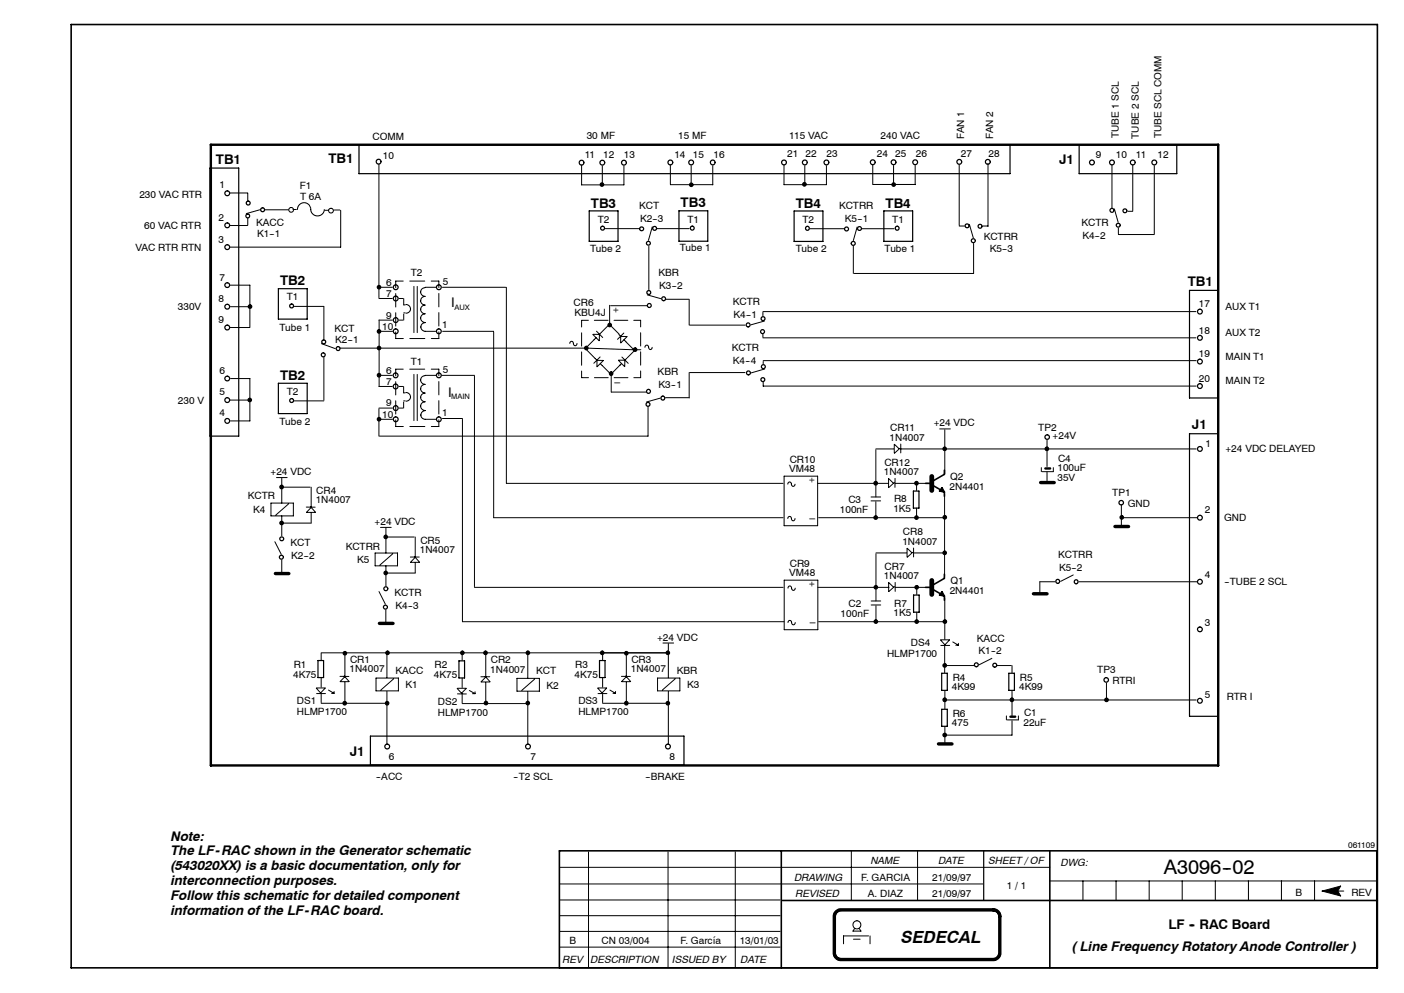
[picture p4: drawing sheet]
<svg xmlns="http://www.w3.org/2000/svg" width="297mm" height="210mm" viewBox="0 0 297 210" stroke-linecap="round" stroke-linejoin="round" font-family="sans-serif">
<path d="M44.6 30.6h213.1v131.3h-213.1z" fill="none" stroke="#000" stroke-width=".51"/>
<path d="M58.9 61h6.1v6.5h-6.1zM208.1 180v10.4" fill="none" stroke="#000" stroke-width=".25"/>
<g fill="none" stroke="#000" stroke-width=".21">
<path d="M180.1 179.9v10.4M118.3 186.9h89.7M118.3 183.4h103.8M118.3 190.3h46.7M118.3 193.6h46.7M118.3 197h46.7M124.5 180.1v24.4M141.3 180.1v24.4M155.6 180.1v24.4M181.3 195.6l.8 1.3h-1.6zM194.1 180v10.4M222.1 186.3h69.3"/>
<path d="M229.1 186.3v4.1M236.1 186.3v4.1M243.1 186.3v4.1M250.1 186.3v4.1M257.1 186.3v4.1M264.1 186.3v4.1M271.1 186.3v4.1M278.1 186.3v4.1M279.7 188.4h4.6M279.7 188.4l3.9-1-.6 1 .6 1.1zM118.3 200.3h46.7"/>
</g>
<path d="M279.7 188.4l3.9-1-.6 1 .6 1.1z" fill-rule="evenodd" fill="#000"/>
<path d="M15.1 5.2h276.3v199.5h-276.3zM165.3 180v24.7M165.5 190.4h125.9M222.1 180v24.7M118.3 204.7v-24.8h173v24.8" fill="none" stroke="#000" stroke-width=".34"/>
<path d="M177 192.7l.8-.3h32.7l.7 .5 .3 .7v8.4l-.5 .6-.7 .3h-32.7l-.8-.5-.3-.7v-8.1z" fill="none" stroke="#000" stroke-width=".72"/>
<circle cx="181.3" cy="195.6" r=".84" fill="#fff"/>
<g fill="none" stroke="#000" stroke-width=".21">
<path d="M123 70.4v2.8M123 74.4v2.8M123 78.5v1.4h1.5M124 73.9l2.2 2.2M124.2 73.6l9.7 .4M124.5 67.7h-1.5v1.5M125.5 70.8l1.3 1.3M125.5 70.7h1.3v1.3M125.7 67.7h3M125.8 79.9h2.9M126.1 71.4l-2.2 2.2M126.2 70l1.3 1.4"/>
<path d="M126.4 77.5l1.2-1.3h-1.3v1.4M127 75.5l-1.4 1.3M127 76.9l2.3 2.2M127.2 70.3l-.3 .4M128.8 68.7l-1.5 1.6M128.9 68.6l2.1 2.1M129 64.6v3.9M129.3 79.4v3.5M129.9 67.7h2.9M129.9 79.9h2.9M130.8 76.2h1.4v1.3M130.9 76.2l1.3 1.3"/>
<path d="M130.9 70.8l.4 .3M131.2 77.2l-1.8 1.8M131.5 76.9l-.4 .4M131.6 75.5l1.3 1.3M132 70.4l-1.4 1.4M132 71.8l.4 .5M132.5 72.3l1.8 1.9M132.6 75.8l-.3 .3M132.6 71.2l-1.3-.1v1.4M132.7 71.2l-1.3 1.3M134.1 67.7h1.4v1.4M134.3 74.1l-1.6 1.6"/>
<path d="M135.5 78.4v1.5h-1.4M135.5 70.4v2.8M135.5 74.4v2.8M180.6 198.6h1.4M183.8 197.9h-5.3v1.7M184.1 197.9v1.7"/>
<circle cx="181.3" cy="195.6" r=".85"/>
</g>
<path d="M44.4 35.5h6.1v56.7h-6.1zM76 30.6h137.7v6.1h-137.7zM199.2 142.4h1.2v3.6h-1.2z" fill="none" stroke="#000" stroke-width=".25"/>
<path d="M136.1 72.9h2.3v1.1h-2.3z" fill="#fff"/>
<path d="M136.4 73.4l.4-.4 .4 .3a.49 .49 0 0 0 .5 .6l.3-.5" fill="none" stroke="#000" stroke-width=".21"/>
<path d="M120.2 72.1h2.3v1h-2.3z" fill="#fff"/>
<path d="M48 40.8h4.3M48.2 47.7h4.1M52.4 40.8v1.8M52.4 46.1v1.5M55 44.4l-2.9 .8M56 44.4h5M120.6 72.6l.3-.4 .3 .1 .1 .3a.39 .39 0 0 0 .4 .5 .39 .39 0 0 0 .4-.5" fill="none" stroke="#000" stroke-width=".21"/>
<g fill="none" stroke="#000" stroke-width=".25">
<circle cx="52.4" cy="45.7" r=".41"/>
<circle cx="52.5" cy="42.9" r=".42"/>
<circle cx="55.6" cy="44.4" r=".42"/>
</g>
<path d="M61.5 42.8h8.5v3h-8.5z" fill="#fff"/>
<g fill="none" stroke="#000" stroke-width=".21">
<path d="M62 44.3h.7M62.9 44.3l.2-.7 .6-.6 .8-.1 .6 .2a1.69 1.69 0 0 1 .7 1.6l.6 .7 .9 .3 .9-.5 .4-.9M68.8 44.5h.7"/>
<circle cx="61.6" cy="44.4" r=".5"/>
<circle cx="70" cy="44.6" r=".5"/>
</g>
<circle cx="48.1" cy="60.3" r=".5" fill="#fff"/>
<circle cx="48.1" cy="60.3" r=".5" fill="none" stroke="#000" stroke-width=".25"/>
<circle cx="48.1" cy="64.9" r=".51" fill="#fff"/>
<circle cx="48.1" cy="64.9" r=".51" fill="none" stroke="#000" stroke-width=".25"/>
<circle cx="48.1" cy="69.3" r=".51" fill="#fff"/>
<circle cx="48.1" cy="69.3" r=".51" fill="none" stroke="#000" stroke-width=".25"/>
<circle cx="48.1" cy="80" r=".5" fill="#fff"/>
<circle cx="48.1" cy="80" r=".5" fill="none" stroke="#000" stroke-width=".25"/>
<circle cx="48.1" cy="84.6" r=".51" fill="#fff"/>
<circle cx="48.1" cy="84.6" r=".51" fill="none" stroke="#000" stroke-width=".25"/>
<circle cx="48.1" cy="89" r=".51" fill="#fff"/>
<g fill="none" stroke="#000" stroke-width=".25">
<path d="M135.3 48.4l.2-.3 .3-.1 .3 .2 .1 .3-.2 .2-.3 .1-.4-.4M138.1 48.3l.1-.3 .4-.1 .3 .2v.3l-.2 .3h-.3l-.3-.4M52.9 64.5l-.4 .3 .3 .4 .3-.1 .2-.3-.4-.3M68.4 74.6l-.4 .4v.3l.3 .2 .3-.1 .2-.3-.1-.3-.3-.2M68.5 71.9l-.4 .3v.3l.3 .2h.3l.2-.3-.1-.4-.3-.1M71.5 73.3l-.4 .3 .1 .3 .2 .2 .4-.1 .1-.2-.1-.4-.2-.1M124 73.2l-.3 .3 .3 .5 .4-.3-.1-.3-.2-.2M129.3 78.6l-.4 .3 .3 .5 .3-.1 .2-.4-.4-.3M140.4 63.6l-.3-.2-.1-.3 .2-.3h.3l.3 .2v.2l-.4 .4M161.5 78l-.4-.4 .1-.3 .2-.2 .3 .1 .2 .2-.1 .4-.3 .2M137.1 85.1l-.4 .3v.3l.3 .2h.3l.2-.3-.1-.4-.3-.1M137.2 82.3l-.4 .4 .1 .3 .2 .2 .3-.1 .2-.3-.1-.3-.3-.2"/>
<path d="M140.2 83.8l-.4 .3 .1 .3 .3 .2h.2l.2-.3-.1-.4-.2-.1M161.4 80.7l-.3-.1-.1-.4 .2-.3h.3l.3 .2v.2l-.4 .4"/>
<circle cx="137.2" cy="51.4" r=".41"/>
<circle cx="80.2" cy="73.6" r=".36"/>
<circle cx="129" cy="68.7" r=".36"/>
<circle cx="134.4" cy="73.9" r=".36"/>
<circle cx="137.3" cy="61.9" r=".42"/>
<circle cx="137.4" cy="64.6" r=".42"/>
<circle cx="158.3" cy="78.9" r=".42"/>
<circle cx="48.1" cy="89" r=".51"/>
<circle cx="52.8" cy="84.6" r=".36"/>
</g>
<g fill="none" stroke="#000" stroke-width=".21">
<path d="M137.3 52.1v9.2M138 48l-.8 2.8M48.6 69.3h4.1M48.8 60.3h4.1M48.8 64.9h4.1M52.9 60.3v9M68 72.7l2.9 1M71.9 73.6h51.8M80.2 67.7v14M129.2 64.6h7.7M134.1 74h1.5M137 62.4l2.8 .8"/>
<path d="M140.8 63.3h5M161.5 76.3h91.6M161.5 76.5v.4M161.8 78l-2.9 .8M48.6 84.6h4.5M48.8 80.1h4.1M48.8 89h4.1M52.9 80.1v8.9M129.4 82.9h7.4M139.6 84.2l-2.8 .8M140.8 84.1h5M161.5 80.8v.8h91.6"/>
</g>
<g fill="#000">
<circle cx="52.9" cy="64.8" r=".37"/>
<circle cx="80.2" cy="73.6" r=".36"/>
<circle cx="124" cy="73.6" r=".36"/>
<circle cx="129" cy="68.7" r=".36"/>
<circle cx="129.3" cy="79" r=".37"/>
<circle cx="134.4" cy="73.9" r=".37"/>
<circle cx="52.8" cy="84.6" r=".36"/>
</g>
<circle cx="132" cy="34.4" r=".51" fill="#fff"/>
<path d="M132.5 34.4l-.1-.3-.3-.2-.4 .1-.2 .3 .1 .4 .3 .2 .4-.1 .2-.4" fill="none" stroke="#000" stroke-width=".25"/>
<circle cx="127.4" cy="34.4" r=".51" fill="#fff"/>
<path d="M127.9 34.4l-.1-.3-.3-.2-.4 .1-.2 .3 .1 .4 .3 .2 .4-.1 .2-.4" fill="none" stroke="#000" stroke-width=".25"/>
<circle cx="123" cy="34.4" r=".5" fill="#fff"/>
<g fill="none" stroke="#000" stroke-width=".25">
<path d="M123.5 34.4v-.3l-.4-.2-.3 .1-.3 .3 .1 .4 .3 .2 .4-.1 .2-.4"/>
<circle cx="127.3" cy="39" r=".36"/>
</g>
<path d="M123 34.9v4.2h9v-4M127.4 35.1v4" fill="none" stroke="#000" stroke-width=".21"/>
<circle cx="127.3" cy="39" r=".36" fill="#000"/>
<circle cx="150.8" cy="34.4" r=".5" fill="#fff"/>
<circle cx="150.8" cy="34.3" r=".51" fill="none" stroke="#000" stroke-width=".25"/>
<circle cx="146.2" cy="34.4" r=".51" fill="#fff"/>
<circle cx="146.2" cy="34.4" r=".51" fill="none" stroke="#000" stroke-width=".25"/>
<circle cx="141.8" cy="34.4" r=".51" fill="#fff"/>
<g fill="none" stroke="#000" stroke-width=".25">
<circle cx="141.8" cy="34.4" r=".51"/>
<circle cx="146.2" cy="39.1" r=".36"/>
</g>
<path d="M141.8 34.9v4M141.8 39.1h9M146.2 35v3.8M150.8 35v4.1" fill="none" stroke="#000" stroke-width=".21"/>
<circle cx="146.2" cy="39.1" r=".36" fill="#000"/>
<circle cx="48.1" cy="47.6" r=".51" fill="#fff"/>
<circle cx="48.1" cy="47.6" r=".51" fill="none" stroke="#000" stroke-width=".25"/>
<circle cx="48.1" cy="40.9" r=".51" fill="#fff"/>
<circle cx="48.1" cy="40.9" r=".51" fill="none" stroke="#000" stroke-width=".25"/>
<circle cx="48.1" cy="52.3" r=".51" fill="#fff"/>
<circle cx="48.1" cy="52.3" r=".51" fill="none" stroke="#000" stroke-width=".25"/>
<path d="M80.2 34.7v28.2M70.7 44.4h1.2M72.1 44.5v7.8h-23.4M80.2 86.5v5.7M137.1 86v6.2h-56.8" fill="none" stroke="#000" stroke-width=".21"/>
<circle cx="80.1" cy="34.2" r=".51" fill="#fff"/>
<path d="M80.6 34.2l-.1-.3-.3-.2-.4 .1-.2 .3 .1 .3 .3 .3 .4-.1 .2-.4" fill="none" stroke="#000" stroke-width=".25"/>
<g fill="none" stroke="#000" stroke-width=".21">
<path d="M87.6 79.2v9.7M88.3 79.2v9.7M89.9 79.4l-.7 .4-.2 .6M90 79.4h2.3M85.4 84.8h.3M85.4 83.1h.3M85.9 83l.8 .4 .1 .6M86.9 83.9l-.2 .6-.8 .3M89 85.8l.2 .6 .7 .4M89 84l.2 .6 .7 .4M89 82.1l.2 .6 .7 .4M89 80.3l.2 .6 .7 .4"/>
<path d="M89 87.7l.2 .6 .5 .3 2.5 .1M89.9 85l-.7 .3-.2 .6M89.9 83.1l-.7 .4-.2 .6M89.9 81.3l-.7 .3-.2 .6M90 86.8l-.8 .4-.1 .6"/>
</g>
<circle cx="92.8" cy="79.4" r=".51" fill="#fff"/>
<path d="M92.8 78.9l-.3 .1-.2 .3 .1 .3 .4 .3 .4-.1 .1-.3-.1-.4-.3-.2" fill="none" stroke="#000" stroke-width=".25"/>
<circle cx="83.7" cy="79.4" r=".51" fill="#fff"/>
<path d="M83.7 78.9l-.3 .1-.2 .3 .1 .3 .3 .3 .4-.1 .2-.3-.1-.4-.4-.2" fill="none" stroke="#000" stroke-width=".25"/>
<circle cx="83.7" cy="81.7" r=".51" fill="#fff"/>
<path d="M83.7 81.2l-.3 .1-.2 .3 .1 .4 .3 .2 .4-.1 .2-.3-.1-.4-.4-.2" fill="none" stroke="#000" stroke-width=".25"/>
<circle cx="92.8" cy="88.7" r=".51" fill="#fff"/>
<path d="M92.8 88.2l-.3 .1-.2 .3 .1 .3 .4 .3 .4-.1 .1-.3-.1-.5-.3-.1" fill="none" stroke="#000" stroke-width=".25"/>
<circle cx="83.7" cy="86.3" r=".51" fill="#fff"/>
<circle cx="83.7" cy="86.3" r=".51" fill="none" stroke="#000" stroke-width=".25"/>
<circle cx="83.7" cy="88.7" r=".51" fill="#fff"/>
<circle cx="83.7" cy="88.7" r=".51" fill="none" stroke="#000" stroke-width=".25"/>
<g fill="none" stroke="#000" stroke-width=".21">
<path d="M80.2 79.4h2.8M85.3 78.1h-1.6v1.4M85.4 66.2h.3M85.4 64.5h.3M85.9 64.4l.8 .4 .1 .6M86.7 78.1h3.2M86.9 65.3l-.2 .5-.8 .4M87.6 60.6v9.7M88.3 60.6v9.7M89 67.2l.2 .6 .7 .4M89 65.4l.2 .6 .7 .4M89 63.5l.2 .6 .7 .4"/>
<path d="M89 61.7l.2 .6 .7 .4M89 69.1l.2 .6 .6 .3 2.4 .1M89.9 66.4l-.7 .3-.2 .6M89.9 64.5l-.7 .4-.2 .6M89.9 62.7l-.7 .3-.2 .6M89.9 60.8l-.7 .4-.2 .6M90 60.7h2.3M90 68.2l-.7 .4-.2 .6M91.2 78.1h1.6v1.4M80.2 81.7h2.8M80.2 86.3h2.8M80.2 88.7h2.8"/>
<path d="M83.7 80.7v2.8M83.7 84.8v2.8M83.7 88.8v1.4h1.6M84.4 81.7h.8M84.4 86.3h.8M85.4 81.7v1.4M85.4 85v1.3M86.7 90.2h3.2M92.8 88.8v1.4h-1.5M92.8 80.7v2.8M92.8 84.7v2.8"/>
</g>
<circle cx="92.8" cy="60.7" r=".51" fill="#fff"/>
<path d="M92.8 60.2l-.3 .1-.2 .4 .1 .3 .4 .3 .4-.1 .1-.3-.1-.5-.3-.2" fill="none" stroke="#000" stroke-width=".25"/>
<circle cx="83.7" cy="60.7" r=".51" fill="#fff"/>
<circle cx="83.7" cy="60.7" r=".51" fill="none" stroke="#000" stroke-width=".25"/>
<circle cx="83.7" cy="63.1" r=".51" fill="#fff"/>
<circle cx="83.7" cy="63.1" r=".51" fill="none" stroke="#000" stroke-width=".25"/>
<circle cx="92.8" cy="70.1" r=".51" fill="#fff"/>
<path d="M92.8 69.6l-.3 .1-.2 .3 .1 .3 .4 .3 .4-.1 .1-.3-.1-.5-.3-.1" fill="none" stroke="#000" stroke-width=".25"/>
<circle cx="83.7" cy="67.7" r=".51" fill="#fff"/>
<circle cx="83.7" cy="67.7" r=".51" fill="none" stroke="#000" stroke-width=".25"/>
<circle cx="83.7" cy="70.1" r=".51" fill="#fff"/>
<g fill="none" stroke="#000" stroke-width=".25">
<path d="M60 117.8l-.4-.4-.3 .1-.2 .3 .1 .3 .2 .1h.4l.2-.4M60 113.9l-.2-.3-.5 .1a.41 .41 0 0 0 0 .5 .41 .41 0 0 0 .4 .1l.3-.3M67.3 139.7h1.2v3.6h-1.2zM97.1 139.7h1.2v3.7h-1.2zM97.8 137.7l-.3 .3 .2 .4 .5-.3-.1-.3-.3-.1M102.7 137.7l-.4 .3 .3 .4 .3-.1 .2-.3-.3-.3M126.8 139.7h1.2v3.6h-1.2zM132.5 137.8l-.3 .2 .2 .5 .5-.3-.1-.3-.3-.1M141.3 137.7l-.4 .3 .3 .4 .5-.3-.1-.3-.3-.1M81.9 148.3l-.4 .3 .3 .5 .3-.1 .2-.4-.4-.3M111.7 148.3l-.4 .3 .3 .4 .4-.2v-.3l-.3-.2M132.5 148.3l-.3 .3 .2 .5 .3-.1 .2-.4-.4-.3"/>
<path d="M141.3 148.3l-.4 .3 .3 .5 .3-.1 .2-.4-.4-.3"/>
<circle cx="80.2" cy="60.7" r=".36"/>
<circle cx="80.2" cy="70.1" r=".36"/>
<circle cx="80.2" cy="79.3" r=".36"/>
<circle cx="83.7" cy="70.1" r=".51"/>
<circle cx="80.2" cy="88.6" r=".36"/>
<circle cx="59.6" cy="110.6" r=".36"/>
<circle cx="59.6" cy="103" r=".37"/>
<circle cx="73" cy="138.1" r=".36"/>
<circle cx="82" cy="138" r=".36"/>
<circle cx="111.7" cy="138" r=".36"/>
<circle cx="127.4" cy="138" r=".36"/>
<circle cx="72.9" cy="148.7" r=".36"/>
<circle cx="102.8" cy="148.7" r=".36"/>
</g>
<g fill="none" stroke="#000" stroke-width=".21">
<path d="M85.3 59.4h-1.6v1.5M86.7 59.4h3.2M91.2 59.4h1.6v1.4M80.2 63.1h2.8M80.2 67.7h2.8M80.2 60.7h2.8M80.2 70.1h2.8M83.7 62.1v2.8M83.7 66.1v2.9M83.7 70.2v1.4h1.6M84.4 63.1h.8M84.4 67.7h.8"/>
<path d="M85.4 63.1v1.4M85.4 66.4v1.3M86.7 71.6h3.2M92.8 70.2v1.4h-1.5M92.8 62.1v2.8M92.8 66.1v2.8M57.3 106.4h4.8v2.7h-4.8zM58.2 114.6l1.3 2.6M58.5 101h2.3M59.6 101v5.4M59.6 109.1v4.2M59.6 118.4v2.5"/>
<path d="M59.6 110.6h6.2M59.8 103h5.8M61.1 106.6l-2.8 2.3M64.8 107.2l1.9 .1M64.9 108.4h1.8M65.7 107.2l1 1.1M65.8 107.4l-.9 .9M65.8 103v4.3M65.8 108.5v2.1M68 138h73.4M68 138.1v1.5M73 138v5.1"/>
<path d="M81.9 138v5.3M97.8 138.2v1.4M102.8 138.1v5.1M111.7 138.1v5.3M127.5 138.1v1.5M132.5 138v5.1M140.3 136h2.2M141.4 136.1v7.2M66.9 145.5l1.1 1.2M67 145.5h1.8l-.9 1M67 146.7h1.9M68 148.7h13.9"/>
<path d="M68 143.3v2M68 146.8v1.8M69.5 145.9l1.2 .7h-.5M70.7 146.2v.3M71.9 143h1.9M72 144.1h1.8M72.8 143l1.1 1.1M72.9 143.2l-.9 .9M73 144.3v4.2M79.6 143.4h4.7v2.7h-4.7zM81.9 146.3v11.2M83.3 143.6l-2.7 2.3"/>
<path d="M96.7 145.6l1.1 1.1M96.8 145.5h1.8M96.8 146.7h1.9M97.8 148.8h13.9M97.8 143.4v2M97.8 146.9v1.7M98.6 145.6l-.9 .9M99.3 146l1.2 .7h-.5M100.5 146.3v.3M101.7 143.1h1.9M102.6 143l1.1 1.2M102.7 143.2l-.9 1h1.8"/>
<path d="M102.8 144.3v4.3M109.4 143.4h4.7v2.8h-4.7zM111.7 146.3v11.2M113.1 143.6l-2.7 2.4M126.5 145.5l1 1.2M126.5 145.5h1.8l-.9 1M126.5 146.7h1.9M127.5 148.7h13.9M127.5 143.3v2M127.5 146.8v1.8M129 145.9l1.2 .7h-.5M130.2 146.2v.3"/>
<path d="M131.5 143h1.9M131.5 144.1h1.9M132.4 143l1 1.1M132.4 143.2l-.9 .9M132.5 144.3v4.2M139.1 143.4h4.7v2.7h-4.7zM141.4 146.3v11.2M142.8 143.6l-2.7 2.3"/>
</g>
<g fill="#000">
<circle cx="80.2" cy="79.3" r=".37"/>
<circle cx="80.2" cy="60.7" r=".36"/>
<circle cx="80.2" cy="70.1" r=".36"/>
<circle cx="80.2" cy="88.6" r=".36"/>
<circle cx="59.6" cy="110.6" r=".37"/>
<circle cx="59.6" cy="103" r=".37"/>
<circle cx="73" cy="138.1" r=".36"/>
<circle cx="82" cy="138" r=".36"/>
<circle cx="97.8" cy="138" r=".36"/>
<circle cx="102.7" cy="138.1" r=".37"/>
<circle cx="111.7" cy="138" r=".36"/>
<circle cx="127.4" cy="138" r=".36"/>
<circle cx="132.5" cy="138.1" r=".36"/>
<circle cx="141.3" cy="138" r=".36"/>
<circle cx="72.9" cy="148.7" r=".37"/>
<circle cx="81.9" cy="148.7" r=".37"/>
<circle cx="102.8" cy="148.7" r=".36"/>
<circle cx="111.7" cy="148.7" r=".36"/>
<circle cx="132.5" cy="148.7" r=".37"/>
<circle cx="141.3" cy="148.7" r=".37"/>
</g>
<path d="M58.3 121.3h2.8" fill="none" stroke="#000" stroke-width=".72"/>
<path d="M195.8 102.2l4-2.8v5.5z" fill="#fff"/>
<path d="M199.8 99.4v.9l-2.7 1.6M195.8 102.2h1.3M197.1 102.5l2.7 1.6M199.3 103.1l.5 1-1-.3zM199.8 104.1v.8" fill="none" stroke="#000" stroke-width=".34"/>
<path d="M197.1 100.8v2.9" fill="none" stroke="#000" stroke-width="1"/>
<path d="M199.3 103.1l.5 1-1-.3z" fill="#000"/>
<path d="M165.9 100.7h7.1v10.5h-7.1z" fill="none" stroke="#000" stroke-width=".21"/>
<path d="M166.3 101.9h2.3v1h-2.3z" fill="#fff"/>
<path d="M166.7 102.4l.3-.5 .4 .2 .1 .5 .2 .2h.3l.2-.4" fill="none" stroke="#000" stroke-width=".21"/>
<path d="M166.3 109.1h2.3v1.1h-2.3z" fill="#fff"/>
<g fill="none" stroke="#000" stroke-width=".21">
<path d="M185.3 95.1v10M185.3 94.9h3.7M189.2 94v1.8M189.2 94l1 .9M190.4 94.8l-1.2 1M190.6 93.9v1.9M190.6 94.9h62.5M199.9 90.9v9.3M104.4 109.5h61.3M107.1 102.2h58.6M166.7 109.6l.3-.4 .3 .1 .1 .3a.39 .39 0 0 0 .4 .5 .39 .39 0 0 0 .4-.5M173 102.2h14.8"/>
<path d="M173.2 109.5h26.5M184.3 105.9h2M184.3 105.1h2M185.3 106.1v3.4M188 101.2v1.9M188 101.2l1 .9M189.2 102.1l-1.2 1M189.3 102.2h7.2M189.4 101.2l-.1 1.9M193.9 102.4v1.3M193.9 107.4v2.1M199.8 104.4v17.6"/>
</g>
<g fill="none" stroke="#000" stroke-width=".25">
<path d="M193.2 103.8h1.2v3.6h-1.2z"/>
<circle cx="199.9" cy="94.9" r=".36"/>
<circle cx="185.3" cy="109.5" r=".36"/>
<circle cx="185.3" cy="102.2" r=".37"/>
<circle cx="193.9" cy="109.5" r=".36"/>
<circle cx="193.9" cy="102.2" r=".36"/>
</g>
<g fill="#000">
<circle cx="199.9" cy="94.9" r=".36"/>
<circle cx="185.3" cy="102.2" r=".37"/>
<circle cx="185.3" cy="109.5" r=".37"/>
<circle cx="193.9" cy="102.2" r=".37"/>
<circle cx="193.9" cy="109.5" r=".36"/>
</g>
<path d="M195.8 124.2l4-2.8v5.5z" fill="#fff"/>
<path d="M195.8 124.2h1.3M197.1 124.5l2.7 1.5M199.3 125.1l.5 .9-1-.2zM199.8 121.4v.9l-2.7 1.5M199.8 126v.9" fill="none" stroke="#000" stroke-width=".34"/>
<path d="M197.1 122.7v3" fill="none" stroke="#000" stroke-width="1"/>
<path d="M199.3 125.1l.5 .9-1-.2z" fill="#000"/>
<path d="M165.9 122.7h7.1v10.5h-7.1z" fill="none" stroke="#000" stroke-width=".21"/>
<path d="M166.3 123.9h2.3v1h-2.3z" fill="#fff"/>
<path d="M166.7 124.4l.3-.5 .4 .2 .1 .5 .2 .2h.3l.2-.4" fill="none" stroke="#000" stroke-width=".21"/>
<path d="M166.3 131.1h2.3v1h-2.3z" fill="#fff"/>
<g fill="none" stroke="#000" stroke-width=".21">
<path d="M198.8 90.7h2.3M220.3 98.9v.8M221.5 93.1v5.6M221.5 99.8v2.1M222.8 98.9v.8h-2.3M185.3 117.1v10M185.3 116.9h6.5M191.9 116v1.8M191.9 116l1 .9M193.1 116.8l-1.2 1M193.3 115.9v1.9M193.4 116.9h6.5"/>
<path d="M97.8 131.5h68.1M100.4 124.2h65.3M166.7 131.6l.3-.4 .4 .1 .1 .3a.39 .39 0 0 0 .4 .5 .39 .39 0 0 0 .3-.5M173 124.2h15.1M173.2 131.5h26.7M184.3 127.9h2M184.3 127.1h2M185.3 128.1v3.4M189 124.1l-1-.9v1.9M189.2 124.1l-1.1 1M189.4 123.2v1.9M189.4 124.2h7.1"/>
<path d="M194 124.4v1.3M194 129.5v2M199 135.3l1 1.2M199 135.3h1.9M199 136.5h1.9M199.9 136.4v5.9M199.9 126.4v8.8M200.9 135.3l-.9 1M201.6 135.7l1.2 .7h-.6M202.8 136v.3M209.9 139.2l-2.7 1.4M199.9 146.2v3.7"/>
<path d="M199.9 153.6v3.5M199.9 140.7h6.2M200.1 148h53M210.9 140.7h3M214.1 140.7v1.6M214.1 146.2v5.2M214.1 152.4v3h-14.2"/>
</g>
<g fill="none" stroke="#000" stroke-width=".25">
<path d="M185.3 123.8l-.4 .3 .3 .4 .5-.2-.1-.3-.3-.2M185.3 131.1l-.4 .3 .3 .4 .5-.3-.1-.3-.3-.1M193.3 125.8h1.2v3.7h-1.2zM199.2 150h1.2v3.6h-1.2zM199.9 140.4l-.4 .3 .3 .4 .3-.1 .1-.3-.3-.3M199.9 147.6l-.4 .3 .3 .5 .4-.3v-.3l-.3-.2M206.6 141l-.5-.3 .1-.3 .3-.2h.3l.2 .3-.1 .4-.3 .1M213.4 142.4h1.2v3.6h-1.2z"/>
<circle cx="221.5" cy="94.9" r=".36"/>
<circle cx="221.6" cy="92.4" r=".47"/>
<circle cx="199.9" cy="116.9" r=".36"/>
<circle cx="193.9" cy="131.4" r=".36"/>
<circle cx="193.9" cy="124.2" r=".36"/>
<circle cx="199.9" cy="131.4" r=".36"/>
<circle cx="210.5" cy="140.7" r=".42"/>
<circle cx="214.1" cy="148" r=".36"/>
</g>
<g fill="#000">
<circle cx="221.5" cy="94.9" r=".37"/>
<circle cx="199.9" cy="116.9" r=".36"/>
<circle cx="185.3" cy="124.2" r=".36"/>
<circle cx="185.3" cy="131.4" r=".36"/>
<circle cx="193.9" cy="131.4" r=".36"/>
<circle cx="193.9" cy="124.2" r=".36"/>
<circle cx="199.9" cy="131.4" r=".36"/>
<circle cx="199.9" cy="148" r=".37"/>
<circle cx="199.9" cy="140.7" r=".37"/>
<circle cx="214.1" cy="148" r=".37"/>
</g>
<path d="M220.2 102h2.8M198.6 157.3h2.8" fill="none" stroke="#000" stroke-width=".72"/>
<path d="M221.2 99.1h1" fill="none" stroke="#000" stroke-width=".51"/>
<circle cx="253.9" cy="94.9" r=".51" fill="#fff"/>
<g fill="none" stroke="#000" stroke-width=".25">
<circle cx="253.9" cy="94.9" r=".51"/>
<circle cx="237.2" cy="106.3" r=".47"/>
</g>
<path d="M235.9 111.3h2.9" fill="none" stroke="#000" stroke-width=".72"/>
<path d="M237.2 106.8v4.4M237.2 109.5h16.1" fill="none" stroke="#000" stroke-width=".21"/>
<circle cx="253.9" cy="109.5" r=".51" fill="#fff"/>
<g fill="none" stroke="#000" stroke-width=".25">
<path d="M227.7 123.4l-.3-.1-.1-.4 .2-.3h.3l.2 .2 .1 .3-.4 .3"/>
<circle cx="237.3" cy="109.4" r=".36"/>
<circle cx="253.9" cy="109.5" r=".51"/>
<circle cx="223.8" cy="122.9" r=".41"/>
</g>
<circle cx="237.3" cy="109.4" r=".36" fill="#000"/>
<path d="M223.2 123h-3.2v2.4M227.1 121.6l-2.7 1.3M228.3 123h25" fill="none" stroke="#000" stroke-width=".21"/>
<path d="M218.6 125.6h2.9" fill="none" stroke="#000" stroke-width=".72"/>
<circle cx="253.9" cy="123" r=".51" fill="#fff"/>
<circle cx="253.9" cy="123" r=".51" fill="none" stroke="#000" stroke-width=".25"/>
<path d="M212.9 151.4v.8M215.5 151.4v.8h-2.4" fill="none" stroke="#000" stroke-width=".21"/>
<path d="M213.8 151.6h1" fill="none" stroke="#000" stroke-width=".51"/>
<circle cx="253.9" cy="148.2" r=".51" fill="#fff"/>
<g fill="none" stroke="#000" stroke-width=".25">
<path d="M199.9 155.1l-.4 .3 .3 .4 .3-.1 .1-.3-.3-.3"/>
<circle cx="253.9" cy="148.2" r=".51"/>
</g>
<circle cx="199.9" cy="155.4" r=".37" fill="#000"/>
<circle cx="253.9" cy="133.1" r=".5" fill="#fff"/>
<circle cx="253.9" cy="133.1" r=".5" fill="none" stroke="#000" stroke-width=".25"/>
<circle cx="81.9" cy="157.9" r=".51" fill="#fff"/>
<circle cx="81.9" cy="157.9" r=".51" fill="none" stroke="#000" stroke-width=".25"/>
<circle cx="111.7" cy="157.9" r=".51" fill="#fff"/>
<circle cx="111.7" cy="157.9" r=".51" fill="none" stroke="#000" stroke-width=".25"/>
<circle cx="141.3" cy="157.9" r=".51" fill="#fff"/>
<circle cx="141.3" cy="157.9" r=".51" fill="none" stroke="#000" stroke-width=".25"/>
<path d="M93.5 79.4h6.9M93.6 60.7h13.4M93.6 70.1h10.8M100.4 79.5v44.5M104.4 70.2v39.3M107.1 60.7v41.5M93.6 88.5h4.2M97.8 88.7v42.8" fill="none" stroke="#000" stroke-width=".21"/>
<circle cx="253.9" cy="81.6" r=".51" fill="#fff"/>
<circle cx="253.9" cy="81.6" r=".51" fill="none" stroke="#000" stroke-width=".25"/>
<circle cx="253.9" cy="76.5" r=".51" fill="#fff"/>
<circle cx="253.9" cy="76.5" r=".51" fill="none" stroke="#000" stroke-width=".25"/>
<circle cx="253.9" cy="71.4" r=".51" fill="#fff"/>
<circle cx="253.9" cy="71.4" r=".51" fill="none" stroke="#000" stroke-width=".25"/>
<circle cx="253.9" cy="65.9" r=".51" fill="#fff"/>
<g fill="none" stroke="#000" stroke-width=".25">
<path d="M124.7 44.6h6.1v6.4h-6.1zM127.5 47.8l-.4 .4v.3l.3 .2 .3-.1 .2-.3-.1-.3-.3-.2M143.6 44.6h6.1v6.4h-6.1zM237 47.6l-.3-.4-.5 .2a.41 .41 0 0 0 0 .4 .41 .41 0 0 0 .5 .2l.3-.4M251.7 61.4h6.1v22.8h-6.1zM58.9 81h6.1v6.5h-6.1zM251.7 91.7h6v59.8h-6zM82 128.4l-.4-.4h-.3l-.2 .3 .1 .3 .3 .2 .3-.1 .2-.3M78.4 155.7h66.3v6.1h-66.3zM234.1 147.6l-.4 .3 .3 .5 .3-.1 .2-.4-.4-.3"/>
<circle cx="146.5" cy="48.2" r=".41"/>
<circle cx="235.3" cy="44.5" r=".42"/>
<circle cx="238" cy="44.6" r=".41"/>
<circle cx="61.7" cy="64.7" r=".42"/>
<circle cx="253.9" cy="65.9" r=".51"/>
<circle cx="61.7" cy="84.7" r=".42"/>
<circle cx="81.6" cy="113.5" r=".36"/>
<circle cx="81.6" cy="121.2" r=".36"/>
<circle cx="81.6" cy="124.5" r=".42"/>
<circle cx="234" cy="143.8" r=".47"/>
</g>
<g fill="none" stroke="#000" stroke-width=".21">
<path d="M235.3 34.7v9.3M239.7 34.9v9.6M244.2 35v14.4M128 48.3h7.2M139 48.3h6.8M235.8 44.2l.8 2.8M236.6 49.6h7.6M236.6 48.2v1.2M238.6 44.7h1.1M62.3 64.8h6.2M68.5 64.8v6.9M68.5 75.6v9"/>
<path d="M62.3 84.8h6.2M79.4 116.9h4.7v2.8h-4.7zM80.5 111.5h2.3M81.6 111.5v5.4M81.6 119.7v4.2M81.8 113.6h5.8M83.1 117.1l-2.7 2.4M86.8 117.8h1.9M86.9 118.9h1.8M87.7 117.7l1.1 1.2M87.8 117.9l-.9 1M87.8 113.6v4.3"/>
<path d="M87.8 119v2.2M80.2 125.1l1.3 2.7M81.6 121.2h6.2M81.6 129v2.5M234.1 144.4v3.4"/>
</g>
<g fill="#000">
<circle cx="81.6" cy="113.5" r=".36"/>
<circle cx="81.6" cy="121.2" r=".36"/>
<circle cx="234.1" cy="148" r=".37"/>
</g>
<path d="M80.3 131.8h2.8" fill="none" stroke="#000" stroke-width=".72"/>
<circle cx="174.8" cy="34.4" r=".51" fill="#fff"/>
<circle cx="174.8" cy="34.4" r=".51" fill="none" stroke="#000" stroke-width=".25"/>
<circle cx="170.3" cy="34.4" r=".51" fill="#fff"/>
<circle cx="170.3" cy="34.4" r=".51" fill="none" stroke="#000" stroke-width=".25"/>
<circle cx="165.9" cy="34.4" r=".51" fill="#fff"/>
<g fill="none" stroke="#000" stroke-width=".25">
<circle cx="165.9" cy="34.4" r=".51"/>
<circle cx="170.2" cy="39" r=".36"/>
</g>
<path d="M165.9 34.9v4.2h8.9v-4.1M170.3 35v4.1" fill="none" stroke="#000" stroke-width=".21"/>
<circle cx="170.2" cy="39" r=".37" fill="#000"/>
<circle cx="193.6" cy="34.3" r=".51" fill="#fff"/>
<circle cx="193.6" cy="34.3" r=".51" fill="none" stroke="#000" stroke-width=".25"/>
<circle cx="189" cy="34.3" r=".51" fill="#fff"/>
<circle cx="189" cy="34.3" r=".51" fill="none" stroke="#000" stroke-width=".25"/>
<circle cx="184.6" cy="34.3" r=".51" fill="#fff"/>
<g fill="none" stroke="#000" stroke-width=".25">
<path d="M168 44.6h6.1v6.5h-6.1zM180.1 51.4l.2-.3h.3l.3 .1v.3l-.2 .3-.3 .1-.3-.4M181.4 48.3l.2-.3a.43 .43 0 0 1 .4 0 .43 .43 0 0 1 .3 .4l-.3 .3h-.2l-.4-.4M187 44.6h6.1v6.4h-6.1zM207.8 47.8l-.4-.4-.3 .1-.2 .3 .1 .2 .3 .3 .3-.1 .2-.3M158.3 69.1l-.4-.3v-.3l.3-.2h.3l.2 .3-.1 .3-.3 .2"/>
<circle cx="184.6" cy="34.3" r=".51"/>
<circle cx="189.1" cy="39" r=".36"/>
<circle cx="170.8" cy="48.3" r=".41"/>
<circle cx="179.1" cy="48.4" r=".42"/>
<circle cx="189.8" cy="48.2" r=".41"/>
<circle cx="204.6" cy="47.7" r=".41"/>
<circle cx="205.9" cy="50.9" r=".42"/>
<circle cx="161.3" cy="70.1" r=".42"/>
<circle cx="161.4" cy="67.4" r=".42"/>
</g>
<g fill="none" stroke="#000" stroke-width=".21">
<path d="M184.6 34.8v4.1M189 35v3.7M193.6 35v4.1l-9-.1M171.4 48.4h7.2M180.5 52v5.8M180.7 57.8h25.3M181.3 48l-.8 2.9M182.3 48.4h6.9M205.1 47.5l.8 2.8M145.8 63.4v5.3M145.8 78.8v5.4M146 68.7h11.6"/>
<path d="M146 78.8h11.6M161.4 65.9h91.6M161.4 71.4h91.6M161.4 66.1v.7M161.4 70.7v.6M161.7 67.9l-2.8 .8"/>
</g>
<circle cx="189.1" cy="39" r=".36" fill="#000"/>
<circle cx="209" cy="34.2" r=".51" fill="#fff"/>
<path d="M209.5 34.2l-.1-.3-.3-.2-.4 .1-.2 .3 .1 .4 .3 .2 .4-.1 .2-.4" fill="none" stroke="#000" stroke-width=".25"/>
<circle cx="203" cy="34.2" r=".51" fill="#fff"/>
<path d="M203.5 34.2l-.1-.3-.4-.2-.4 .1-.2 .3 .1 .4 .4 .2 .4-.1 .2-.4" fill="none" stroke="#000" stroke-width=".25"/>
<path d="M202.9 34.8v12.8M209 34.5v13.4M202.9 47.8h1.1M206 51.5v6.3M207.9 47.8h1.1" fill="none" stroke="#000" stroke-width=".21"/>
<circle cx="244.2" cy="34.4" r=".51" fill="#fff"/>
<circle cx="244.2" cy="34.4" r=".51" fill="none" stroke="#000" stroke-width=".25"/>
<circle cx="239.7" cy="34.4" r=".51" fill="#fff"/>
<circle cx="239.7" cy="34.4" r=".51" fill="none" stroke="#000" stroke-width=".25"/>
<circle cx="235.3" cy="34.4" r=".51" fill="#fff"/>
<circle cx="235.2" cy="34.4" r=".51" fill="none" stroke="#000" stroke-width=".25"/>
<circle cx="231" cy="34.4" r=".51" fill="#fff"/>
<g fill="none" stroke="#000" stroke-width=".25">
<path d="M228.3 30.6h20.7v6.1h-20.7zM199.9 109l-.4 .3 .3 .4 .4-.2v-.3l-.3-.2"/>
<circle cx="231" cy="34.4" r=".51"/>
</g>
<circle cx="199.9" cy="109.4" r=".36" fill="#000"/>
<text font-size="4.2" x="246.2" y="184.9">A3096--02</text>
<text font-size="3.5" x="190.8" y="199.3">SEDECAL</text>
<g font-size="2.8">
<text x="45.7" y="34.7">TB1</text>
<text x="69.5" y="34.5">TB1</text>
<text x="224.1" y="34.7">J1</text>
<text x="125" y="43.9">TB3</text>
<text x="144" y="43.9">TB3</text>
<text x="168.4" y="43.9">TB4</text>
<text x="187.4" y="43.9">TB4</text>
<text x="59.3" y="60.3">TB2</text>
<text x="95.5" y="65">I</text>
<text x="251.3" y="60.5">TB1</text>
<text x="59.3" y="80.3">TB2</text>
<text x="94.8" y="83.9">I</text>
<text x="252.2" y="90.8">J1</text>
<text x="74" y="159.9">J1</text>
<text x="36.2" y="177.8">Note:</text>
<text x="36.2" y="180.9">The LF-RAC shown in the Generator schematic</text>
<text x="36.2" y="184">(543020XX)is a basic documentation, only for</text>
<text x="36.2" y="187.2">interconnection purposes.</text>
<text x="36.2" y="190.3">Follow this schematic for detailed component</text>
<text x="36.2" y="193.4">information of the LF-RAC board.</text>
<text x="247.2" y="196.5">LF -- RAC Board</text>
<text x="226.9" y="201">( Line Frequency Rotatory Anode Controller )</text>
</g>
<g font-size="2.1">
<text x="78.8" y="29.5">COMM</text>
<text x="124.1" y="29.5">30 MF</text>
<text x="143.5" y="29.5">15 MF</text>
<text x="167" y="29.4">115 VAC</text>
<text x="186.3" y="29.4">240 VAC</text>
<text x="204" y="29.4" transform="rotate(-90 204 29.4)">FAN 1</text>
<text x="210.1" y="29.4" transform="rotate(-90 210.1 29.4)">FAN 2</text>
<text x="236.7" y="29.3" transform="rotate(-90 236.7 29.3)">TUBE 1 SCL</text>
<text x="240.9" y="29.4" transform="rotate(-90 240.9 29.4)">TUBE 2 SCL</text>
<text x="245.7" y="29.3" transform="rotate(-90 245.7 29.3)">TUBE SCL COMM</text>
<text x="81" y="33.7">10</text>
<text x="123.7" y="33.3">11</text>
<text x="127.6" y="33.3">12</text>
<text x="132" y="33.3">13</text>
<text x="142.7" y="33.3">14</text>
<text x="146.6" y="33.3">15</text>
<text x="151" y="33.3">16</text>
<text x="166.5" y="33.3">21</text>
<text x="170.4" y="33.3">22</text>
<text x="174.8" y="33.3">23</text>
<text x="185.5" y="33.3">24</text>
<text x="189.4" y="33.3">25</text>
<text x="193.8" y="33.3">26</text>
<text x="203.3" y="33.2">27</text>
<text x="209.2" y="33.2">28</text>
<text x="231.9" y="33.3">9</text>
<text x="236.1" y="33.3">10</text>
<text x="240.3" y="33.3">11</text>
<text x="244.9" y="33.3">12</text>
<text x="29.5" y="41.9">230 VAC RTR</text>
<text x="46.4" y="39.8">1</text>
<text x="63.4" y="40">F1</text>
<text x="46.3" y="46.7">2</text>
<text x="54.2" y="47.8">KACC</text>
<text x="63.5" y="42.2">T 6A</text>
<text x="126.5" y="47.1">T2</text>
<text x="135.2" y="44.2">KCT</text>
<text x="135.4" y="46.9">K2--3</text>
<text x="145.4" y="47.1">T1</text>
<text x="169.8" y="47.1">T2</text>
<text x="177.5" y="44.2">KCTRR</text>
<text x="178.8" y="46.9">K5--1</text>
<text x="188.8" y="47.1">T1</text>
<text x="228.8" y="47.7">KCTR</text>
<text x="28.6" y="53">VAC RTR RTN</text>
<text x="30.5" y="48.5">60 VAC RTR</text>
<text x="46.2" y="51.4">3</text>
<text x="54.4" y="50.1">K1--1</text>
<text x="124.8" y="53.4">Tube 2</text>
<text x="143.8" y="53.2">Tube 1</text>
<text x="168.4" y="53.4">Tube 2</text>
<text x="187.2" y="53.4">Tube 1</text>
<text x="208.1" y="50.7">KCTRR</text>
<text x="209.4" y="53.4">K5--3</text>
<text x="229" y="50.4">K4--2</text>
<text x="46.4" y="59.5">7</text>
<text x="86.9" y="58.4">T2</text>
<text x="139.3" y="58.4">KBR</text>
<text x="37.6" y="65.6">330V</text>
<text x="46.2" y="63.9">8</text>
<text x="60.7" y="63.5">T1</text>
<text x="81.7" y="60.4">6</text>
<text x="81.7" y="62.8">7</text>
<text x="93.7" y="60.2">5</text>
<text x="121.4" y="64.6">CR6</text>
<text x="139.5" y="61.1">K3--2</text>
<text x="155" y="64.4">KCTR</text>
<text x="253.6" y="64.8">17</text>
<text x="259.3" y="65.5">AUX T1</text>
<text x="46.2" y="68.4">9</text>
<text x="59.1" y="69.9">Tube 1</text>
<text x="70.8" y="70.2">KCT</text>
<text x="80.8" y="69.7">10</text>
<text x="81.7" y="67.4">9</text>
<text x="93.5" y="69.4">1</text>
<text x="121.5" y="66.8">KBU4J</text>
<text x="130.8" y="66.2" transform="rotate(-90 130.8 66.2)">+</text>
<text x="155.2" y="67.1">K4--1</text>
<text x="253.6" y="70.5">18</text>
<text x="259.3" y="71.1">AUX T2</text>
<text x="70.9" y="72.6">K2--1</text>
<text x="86.9" y="77.2">T1</text>
<text x="154.9" y="74.2">KCTR</text>
<text x="155" y="76.9">K4--4</text>
<text x="253.6" y="75.4">19</text>
<text x="259.3" y="76.1">MAIN T1</text>
<text x="46.4" y="83.6">5</text>
<text x="46.4" y="79.1">6</text>
<text x="60.7" y="83.5">T2</text>
<text x="81.7" y="79">6</text>
<text x="81.7" y="81.4">7</text>
<text x="93.7" y="78.9">5</text>
<text x="131.2" y="81.4" transform="rotate(180 131.2 81.4)">_</text>
<text x="139.1" y="79.4">KBR</text>
<text x="139.3" y="82.1">K3--1</text>
<text x="253.6" y="80.8">20</text>
<text x="259.3" y="81.3">MAIN T2</text>
<text x="37.6" y="85.4">230 V</text>
<text x="46.4" y="87.9">4</text>
<text x="59.1" y="89.9">Tube 2</text>
<text x="80.8" y="88.3">10</text>
<text x="81.7" y="86">9</text>
<text x="93.5" y="88">1</text>
<text x="188.2" y="93.2">1N4007</text>
<text x="188.3" y="91.2">CR11</text>
<text x="197.5" y="90.2">+24 VDC</text>
<text x="219.7" y="91">TP2</text>
<text x="222.7" y="92.9">+24V</text>
<text x="255" y="94.4">1</text>
<text x="259.3" y="95.5">+24 VDC DELAYED</text>
<text x="57.2" y="100.4">+24 VDC</text>
<text x="166.9" y="99.8">VM48</text>
<text x="167.1" y="97.8">CR10</text>
<text x="187" y="100.5">1N4007</text>
<text x="187.1" y="98.5">CR12</text>
<text x="201" y="101.5">Q2</text>
<text x="223.7" y="101.7">35V</text>
<text x="223.7" y="99.7">100uF</text>
<text x="223.8" y="97.6">C4</text>
<text x="52.4" y="105.6">KCTR</text>
<text x="66.8" y="106.4">1N4007</text>
<text x="66.9" y="104.4">CR4</text>
<text x="172.3" y="102.1" transform="rotate(-90 172.3 102.1)">+</text>
<text x="179.5" y="106.4">C3</text>
<text x="189.2" y="106.3">R8</text>
<text x="200.9" y="103.6">2N4401</text>
<text x="235.3" y="104.9">TP1</text>
<text x="238.6" y="107.3">GND</text>
<text x="53.5" y="108.5">K4</text>
<text x="79.3" y="111">+24 VDC</text>
<text x="172.5" y="110.2" transform="rotate(180 172.5 110.2)">_</text>
<text x="177.7" y="108.5">100nF</text>
<text x="189" y="108.3">1K5</text>
<text x="191" y="113.2">CR8</text>
<text x="254.9" y="108.5">2</text>
<text x="259" y="110.2">GND</text>
<text x="61.5" y="115.5">KCT</text>
<text x="61.6" y="118.2">K2--2</text>
<text x="73.1" y="116.3">KCTRR</text>
<text x="75.6" y="119">K5</text>
<text x="88.8" y="117">1N4007</text>
<text x="88.9" y="114.9">CR5</text>
<text x="167.1" y="119.8">CR9</text>
<text x="190.9" y="115.2">1N4007</text>
<text x="223.9" y="118">KCTRR</text>
<text x="167" y="121.8">VM48</text>
<text x="172.3" y="124.1" transform="rotate(-90 172.3 124.1)">+</text>
<text x="187" y="122.5">1N4007</text>
<text x="187.2" y="120.5">CR7</text>
<text x="200.9" y="125.6">2N4401</text>
<text x="201.1" y="123.5">Q1</text>
<text x="224.1" y="120.7">K5--2</text>
<text x="254.9" y="122.2">4</text>
<text x="259.1" y="123.7">--TUBE 2 SCL</text>
<text x="83.5" y="126.1">KCTR</text>
<text x="83.7" y="128.8">K4--3</text>
<text x="177.8" y="130.5">100nF</text>
<text x="179.5" y="128.4">C2</text>
<text x="189" y="130.3">1K5</text>
<text x="189.2" y="128.3">R7</text>
<text x="139" y="135.4">+24 VDC</text>
<text x="172.5" y="132.1" transform="rotate(180 172.5 132.1)">_</text>
<text x="192.7" y="136.6">DS4</text>
<text x="206.7" y="135.7">KACC</text>
<text x="254.9" y="132.4">3</text>
<text x="62" y="143.3">4K75</text>
<text x="62.1" y="141.2">R1</text>
<text x="73.9" y="142.2">1N4007</text>
<text x="74" y="140.2">CR1</text>
<text x="83.7" y="142.5">KACC</text>
<text x="91.8" y="143.4">4K75</text>
<text x="92" y="141.3">R2</text>
<text x="103.7" y="142.3">1N4007</text>
<text x="103.9" y="140.3">CR2</text>
<text x="113.5" y="142.5">KCT</text>
<text x="121.5" y="143.3">4K75</text>
<text x="121.7" y="141.2">R3</text>
<text x="133.5" y="142.2">1N4007</text>
<text x="133.6" y="140.2">CR3</text>
<text x="143.2" y="142.5">KBR</text>
<text x="187.7" y="138.9">HLMP1700</text>
<text x="201.6" y="144">R4</text>
<text x="207" y="138.4">K1--2</text>
<text x="215.8" y="144">R5</text>
<text x="232.1" y="142.4">TP3</text>
<text x="62.8" y="149">DS1</text>
<text x="85.8" y="145.6">K1</text>
<text x="92.6" y="149">DS2</text>
<text x="115.6" y="145.6">K2</text>
<text x="122.4" y="149">DS3</text>
<text x="145.4" y="145.6">K3</text>
<text x="201.4" y="146">4K99</text>
<text x="215.6" y="146">4K99</text>
<text x="235.4" y="144.6">RTRI</text>
<text x="254.9" y="147.5">5</text>
<text x="259.6" y="148.1">RTR I</text>
<text x="62.8" y="151.3">HLMP1700</text>
<text x="92.6" y="151.3">HLMP1700</text>
<text x="122.4" y="151.3">HLMP1700</text>
<text x="201.4" y="153.6">475</text>
<text x="201.6" y="151.6">R6</text>
<text x="216.5" y="153.4">22uF</text>
<text x="216.6" y="151.4">C1</text>
<text x="82.3" y="160.6">6</text>
<text x="112.2" y="160.6">7</text>
<text x="141.7" y="160.8">8</text>
<text x="79.6" y="164.9">--ACC</text>
<text x="108.6" y="164.9">--T2 SCL</text>
<text x="136.6" y="164.9">--BRAKE</text>
<text x="184.3" y="182.7">NAME</text>
<text x="198.6" y="182.7">DATE</text>
<text x="209.2" y="182.7">SHEET /OF</text>
<text x="224.5" y="183.2">DWG:</text>
<text x="168.1" y="186.3">DRAWING</text>
<text x="168.4" y="189.6">REVISED</text>
<text x="182.2" y="186.3">F. GARCIA</text>
<text x="183.6" y="189.6">A. DIAZ</text>
<text x="197.2" y="189.6">21/09/97</text>
<text x="197.2" y="186.3">21/09/97</text>
<text x="213" y="187.9">1 / 1</text>
<text x="274.1" y="189.4">B</text>
<text x="285.9" y="189.4">REV</text>
<text x="119.1" y="203.6">REV</text>
<text x="120.5" y="199.6">B</text>
<text x="125" y="203.6">DESCRIPTION</text>
<text x="127.3" y="199.6">CN 03/004</text>
<text x="142.3" y="203.6">ISSUED BY</text>
<text x="143.9" y="199.6">F. García</text>
<text x="156.5" y="199.6">13/01/03</text>
<text x="156.7" y="203.6">DATE</text>
</g>
<text font-size="1.8" x="285.2" y="179.3">061109</text>
<g font-size="1.6">
<text x="96.1" y="65.5">AUX</text>
<text x="95.5" y="84.4">MAIN</text>
</g>
</svg>
